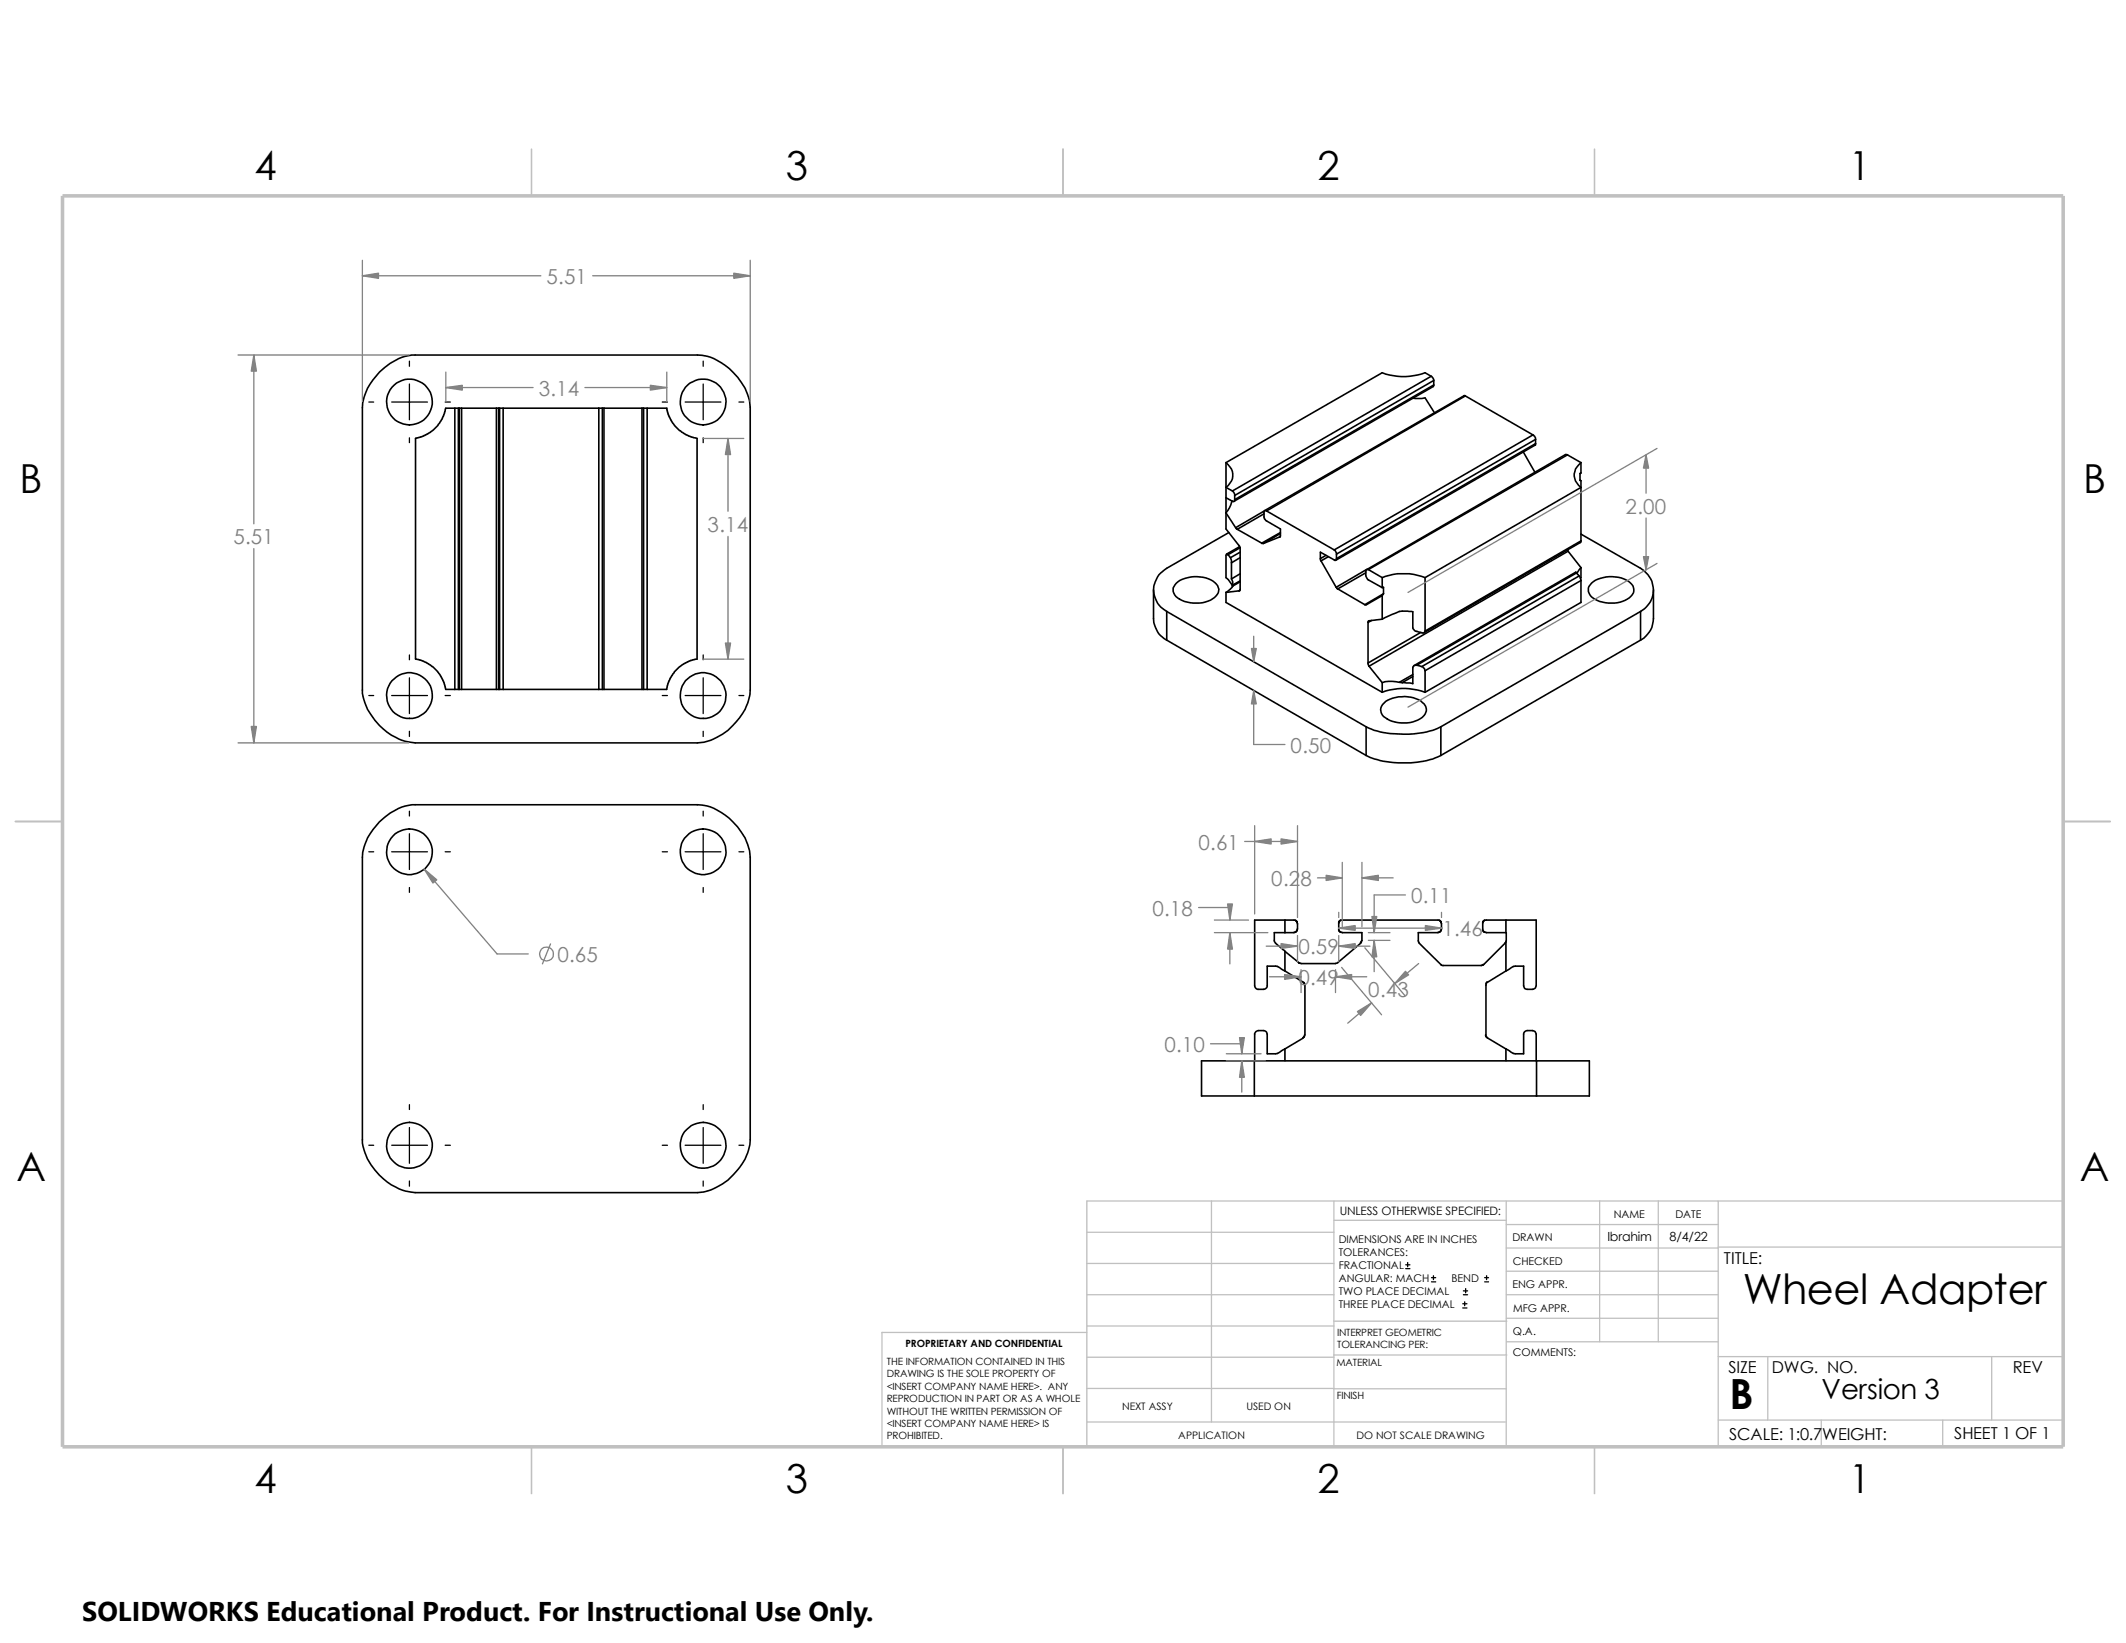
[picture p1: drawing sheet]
<svg xmlns="http://www.w3.org/2000/svg" width="279mm" height="216mm" viewBox="0 0 279 216" stroke-linecap="round" stroke-linejoin="round" font-family="sans-serif">
<g fill="none" stroke="#c0c0c0" stroke-width=".17">
<path d="M159.2 157.8v29.1M175.3 157.8v32.3M198 157.8v32.3M210.2 157.8v18.5M217.9 157.8v18.5M225.8 157.8v32.3M271.1 157.8h-128.3v32.3M142.8 175.1h-26.9v15M142.8 161.9h32.5M142.8 170.1h32.5M142.8 166h32.5M142.8 174.2h32.5"/>
<path d="M142.8 178.4h32.5M175.3 173.6h22.7M175.3 160.4h22.7M175.3 178.1h22.7M198 167h27.8M198 164h27.8M198 173.2h27.8M198 170.1h27.8M198 160.9h27.8M198 176.3h27.8M225.8 178.3h45.3M225.8 163.9h45.3"/>
<path d="M232.3 178.3v8.3M261.7 178.3v8.3M142.8 186.9h55.2M142.8 182.5h32.5M175.3 182.5h22.7M225.8 186.6h45.3M239.4 186.6v3.5M255.3 186.6v3.5"/>
</g>
<path d="M69.8 19.6v6.1M139.7 19.6v6.1M209.5 19.6v6.1M2 107.9h6.2M271.1 107.9h6.2M69.8 190.1v6.2M139.7 190.1v6.2M209.5 190.1v6.2" fill="none" stroke="#c0c0c0" stroke-width=".21"/>
<path d="M8.2 25.7h262.9v164.4h-262.9z" fill="none" stroke="#c0c0c0" stroke-width=".47"/>
<g fill="none" stroke="#000" stroke-width=".21">
<path d="M49.9 48.9a6.7 6.7 0 0 1 4.7-2.2h37.1a7.5 7.5 0 0 1 5.8 3.6l.4 .7 .4 .9 .2 .8 .1 .9v37.1a7.1 7.1 0 0 1-2.3 4.6 7.1 7.1 0 0 1-4.6 2.3h-37.1a8 8 0 0 1-6.8-5.6l-.2-.9v-37.5a7.3 7.3 0 0 1 2.3-4.7zM59.8 53.6h-1.2l-.5 1.4-.6 1-.6 .6-.7 .4-.8 .4-.8 .2v29M59.8 53.6v37M59.8 53.6h.4M60.2 53.6h.2M60.2 53.6v37M60.4 53.6h.3M60.4 53.6v37M60.7 53.6h4.5M60.7 53.6v37M65.2 53.6v37M65.2 53.6h.3"/>
<path d="M65.5 53.6h.2M65.5 53.6v37M65.7 53.6h.4M65.7 53.6v37M66.1 53.6v37M66.1 53.6h12.6M78.7 53.6h.5M78.7 53.6v37M79.2 53.6h.2M79.2 53.6v37M79.4 53.6h5M79.4 53.6v37"/>
<path d="M84.4 53.6h.2M84.4 53.6v37M84.6 53.6h.4M84.6 53.6v37M85 53.6h2.6l.3 1.1 .7 1.2 .7 .7 .9 .6 1.4 .4v29l-1 .3-1.3 .7-.7 .7-.5 .9-.5 1.4M85 53.6v37M185.7 52.3l1.2 .1 .4-.1 1.2 1.9M188.1 49.4l-.8-.4a8 8 0 0 1-5.6 0l-20.6 11.8M188.1 49.4l-26.1 15.1M188.1 49.4l.2 .3 .1 .3M188.4 50.6l-.1 .2-26.1 15.1M188.4 50l-26.1 15.1"/>
<path d="M188.4 50v.6M188.4 50.6l-26.1 15.1M192.6 52h-.2l-26.2 15.1M192.6 52l-26.1 15.1M192.6 52l8.9 5.1M200.2 59.4l1.5 2.7M201.5 57.1l-26.2 15.2M201.5 57.2l.2 .1 .1 .4M201.8 58.3v.2l-26.2 15.1M201.8 57.7l-26.2 15.1M201.8 58.3l-26.2 15.1M201.8 57.7v.6"/>
<path d="M206 59.8l-.3-.1-26.1 15.1M206 59.8l-26.2 15M206 59.8l1.8 1M151.6 77.5v3.8a3.2 3.2 0 0 0 1.7 2.8M154.6 76.6a4.2 4.2 0 0 1 5.3 .2 1.21 1.21 0 0 1-.6 1.9 4.4 4.4 0 0 1-4.7-.3 1.18 1.18 0 0 1 0-1.8zM161.1 60.8v8.7l1.9 2.5v5.5l-.2 .1M161.1 65.4l.9 .5a.2 .2 0 0 0 .2 0 .2 .2 0 0 0 .1-.2M161.1 77.9v1.3l20.6 11.8M161.1 60.8a1.93 1.93 0 0 1 0 3.3l.9 .4M161.4 72.9l-.2-.1-.1 .1v3l.7 .9 .2 .3M161.4 72.9l.3 .4M161.5 70l-8.2 4.7a3.2 3.2 0 0 0 0 5.6"/>
<path d="M161.7 73.3l.1 .7M161.8 74v2.1M161.8 76.1l.2 .4v.4M161.9 65.8v.1a3.4 3.4 0 0 1-.8 1.5l1.3 1.9M162 64.5l.1 .2 .2 .4M162 77l-.4 .5-.5 .4M162 76.9v.1M162.3 65.1v.6M162.4 69.3l.2 .3M162.6 69.6l3.2 1.8M162.8 77.6l-1.7 .3M162.9 71.8l-1.7 1"/>
<path d="M162.9 77.6h-.1M163 76.5l-1 .5M163 72.6l-1.3 .7M163 73.3l-1.2 .7M163 76.3l-1 .6M163 72l-1.6 .9M163 75.4l-1.2 .7M165.8 71.4h.2M166.1 67.5l-3.5 2.1M166.2 67.1l-3.8 2.2M166.5 67.1l8.8 5.2M166.5 67.1a.19 .19 0 0 0-.3 0 .19 .19 0 0 0-.1 .2v.7l.2 .4 2 1.1v1l-.2 .1"/>
<path d="M168.1 70.6h.1M168.1 70.6l-2.1 .8M168.3 70.1l-2.3 1.3M168.3 70l-2.5 1.4M173.5 73.4l.1 .3M173.6 73.7l2 3.5M174.2 73l-.7 .4M174.6 73.2l-1 .5M175.3 72.3h.2l.1 .5M175.6 77.2l.2 .2M175.6 73.4a.17 .17 0 0 1 0 .2 .17 .17 0 0 1-.3 0l-1.8-1v.8M175.6 72.8v.6"/>
<path d="M175.8 77.4l3.6 2.1M179.5 75.3l-3.7 2.1M179.6 74.8l-4 2.4M179.8 74.8l1.9 1.1M179.8 74.8a.23 .23 0 0 0-.3 .3v.6l.2 .5 2 1M181.7 78.2l-2.1 1.3h-.2M181.7 75.9v1.3M181.7 78.2v3.2M181.7 75.9a8 8 0 0 1 5.6 0M181.7 77.2h.1v.8M181.8 78l-.1 .2M181.8 78l-2.4 1.5"/>
<path d="M187.3 75.9v7M206 72.3l.1 .1M206.1 72.4l-26.2 15.1M206.1 72.4l1.7 2.2M207.2 75.3l.3 .4M207.2 75.3l-.1-.1-21.3 12.3M207.2 75.3l-21 12.1M207.5 75.7l.2 .2 .1 .4M207.5 75.7l-20.6 11.9M207.8 70.2l7.8 4.5a3.2 3.2 0 0 1 0 5.6M207.8 71.1l-.1 .2-20.5 11.8M207.8 74.6l-.6 .7"/>
<path d="M207.8 60.8v1.3l-.2 .1v.9l.2 .1v7.9M207.8 74.6v1.3l-.1 .1M207.8 76.3v2.9l-20.5 11.8M207.8 71.1l-20.5 11.8M207.8 76.3l-20.5 11.8M207.8 60.8a1.93 1.93 0 0 0 0 3.3l-20.5 11.8M209.2 76.6a4.2 4.2 0 0 1 5.2 .2 1.21 1.21 0 0 1-.5 1.9 4.4 4.4 0 0 1-4.8-.3 1.18 1.18 0 0 1 .1-1.8zM217.3 77.5v3.8a3.2 3.2 0 0 1-1.7 2.8M54.6 86.6l1.4 .4 .9 .6 .6 .7 .8 1.2 .3 1.1h1.2M59.8 90.6h.4M60.2 90.6h.2M60.4 90.6h.3"/>
<path d="M60.7 90.6h4.5M65.2 90.6h.3M65.5 90.6h.2M65.7 90.6h.4M66.1 90.6h12.6M78.7 90.6h.5M79.2 90.6h.2M79.4 90.6h5M84.4 90.6h.2M84.6 90.6h.4M85 90.6h2.6M153.3 80.3l26.2 15.2"/>
<path d="M153.3 80.3v3.8M153.3 84.1l26.2 15.2M179.5 95.5a10.4 10.4 0 0 0 4.9 1 10.5 10.5 0 0 0 5-1M179.5 95.5v3.8M179.5 99.3a12.8 12.8 0 0 0 9.5 .1l.4-.1M179.8 87.1l.1 .4M179.8 81.8v5.3M179.9 87.5l1.8 2.2M180.3 81.5l-.5 .3M181.7 81.4l1.3-.7a4.2 4.2 0 0 1 2.7-.3v2.1a1.23 1.23 0 0 0 1 .6l.4 .1 .2-.3M181.7 81.4l-1.8 .2-.1 .2M181.7 89.7v1.3"/>
<path d="M181.7 91a8 8 0 0 1 5.6 0M182.1 92.2a4.4 4.4 0 0 1 4.8 .1 1.2 1.2 0 0 1 .5 1.2 1.2 1.2 0 0 1-.8 .9 4.5 4.5 0 0 1-4.8-.3 1.23 1.23 0 0 1 .3-1.9zM183.9 89.7l-.5-.1a3.7 3.7 0 0 0-1.7 .1M183.9 89.7h.4M185.7 88.6l-1.8 1.1M185.7 88.9l-1.4 .8M186.2 87.4a.39 .39 0 0 0-.5 .3v2.1l-1.4-.1M186.2 87.4l.7 .2M186.7 83.1l-6.9 4M186.9 87.6l.3 .2 .1 .3M187.3 88.1v2.9M189.4 95.5v3.8"/>
<path d="M215.6 80.3l-26.2 15.2M215.6 80.3v3.8M215.6 84.1l-26.2 15.2M49.9 108a6.7 6.7 0 0 1 4.7-2.3h37.1a7.5 7.5 0 0 1 5.8 3.7l.4 .7 .4 .9 .2 .8 .1 .8v37.2a7.1 7.1 0 0 1-2.3 4.6 7.1 7.1 0 0 1-4.6 2.3h-37.1a8 8 0 0 1-6.8-5.6l-.2-.9v-37.6a7.3 7.3 0 0 1 2.3-4.6zM164.8 139.4h-6.9v4.6h6.9M164.8 139.4v4.6M164.8 139.4h37.1M168.9 137.8a2.63 2.63 0 0 1-1.6 .7h-.8v-2.6a.79 .79 0 0 0-1-.5l-.4 .2-.2 .2v3.6M168.9 120.9h1.3a.38 .38 0 0 1 .3 .5v.7l-.2 .4-.2 .1h-1.2M168.9 127.6l2.4 1.5 .1 .1v.3M168.9 120.9v1.7M168.9 125v2.6"/>
<path d="M168.9 137.8v1.6M168.9 125l1.8 1.5M168.9 120.9h-4v8.6a.79 .79 0 0 0 1 .5h.2a.51 .51 0 0 0 .4-.5v-2.5h.5a2.06 2.06 0 0 1 1.6 .5l.3 .1M168.9 122.6h-1.4v1a4 4 0 0 0 1.3 1.3l.1 .1M171.3 136.4l-2.4 1.4M171.5 129.5v6.5l-.1 .2-.2 .2M178.8 124l-3.1 2.6h-4.7l-.4-.1M195.2 136l.2 .4 2.5 1.4M195.5 129l-.2 .2v6.8M197.9 120.9h4v8.6a.79 .79 0 0 1-1 .5h-.2a.43 .43 0 0 1-.5-.5v-2.5h-.4a2.01 2.01 0 0 0-1.6 .5l-.3 .1M197.9 122.6v1.2M197.9 123.8l-3 3-5.4 .1-3-2.9-.1-.3v-1.1l2.7-.1 .3-.2v-.9a.44 .44 0 0 0-.4-.5h-12.6a.44 .44 0 0 0-.5 .5l.1 .9a.38 .38 0 0 0 .4 .3h2.6v1l-.2 .3"/>
<path d="M197.9 120.9h-2.6a.44 .44 0 0 0-.4 .5v.9a.38 .38 0 0 0 .4 .3h2.6M197.9 137.8a2.63 2.63 0 0 0 1.6 .7h.7v-2.6a.76 .76 0 0 1 1-.5l.3 .1a.44 .44 0 0 1 .4 .4v3.5M197.9 120.9v1.7M197.9 123.8v3.8M197.9 137.8v1.6M197.9 127.6l-2.4 1.5M201.9 139.4v4.6M201.9 139.4h7v4.6h-7M164.8 144h37.1"/>
<circle cx="53.8" cy="52.8" r="3"/>
<circle cx="92.4" cy="52.8" r="3"/>
<circle cx="53.8" cy="91.4" r="3"/>
<circle cx="92.4" cy="91.4" r="3"/>
<circle cx="53.8" cy="111.9" r="3"/>
<circle cx="92.4" cy="111.9" r="3"/>
<circle cx="53.8" cy="150.5" r="3"/>
<circle cx="92.4" cy="150.5" r="3"/>
</g>
<g fill="none" stroke="#000" stroke-width=".17">
<path d="M48.5 52.8h.6M51.5 52.8h4.7M53.8 47.5v.6M53.8 50.5v4.7M53.8 57.5v.7M58.5 52.8h.7M87 52.8h.7M90 52.8h4.7M92.4 47.5v.6M92.4 50.5v4.7M92.4 57.5v.7M97.1 52.8h.6"/>
<path d="M48.5 91.4h.6M51.5 91.4h4.7M53.8 86.1v.6M53.8 89.1v4.7M53.8 96.1v.7M58.5 91.4h.7M87 91.4h.7M90 91.4h4.7M92.4 86.1v.6M92.4 89.1v4.7M92.4 96.1v.7M97.1 91.4h.6"/>
<path d="M48.5 111.9h.6M51.5 111.9h4.7M53.8 106.6v.6M53.8 109.6v4.7M53.8 116.6v.7M58.5 111.9h.7M87 111.9h.7M90 111.9h4.7M92.4 106.6v.6M92.4 109.6v4.7M92.4 116.6v.7M97.1 111.9h.6"/>
<path d="M48.5 150.5h.6M51.5 150.5h4.7M53.8 145.2v.6M53.8 148.2v4.7M53.8 155.2v.7M58.5 150.5h.7M87 150.5h.7M90 150.5h4.7M92.4 145.2v.6M92.4 148.2v4.7M92.4 155.2v.7M97.1 150.5h.6"/>
<path d="M184.7 166.7h.6M184.7 166.2h.6M185 165.9v.6M188.1 168.4h.6M188.1 167.9h.6M188.4 167.6v.5M192.2 171.9h.6M192.2 171.3h.6M192.3 170.1h.6M192.3 169.6h.6M192.5 171.1v.5M192.6 169.3v.6"/>
<path d="M195.1 168.4h.5M195.1 167.9h.5M195.4 167.6v.5"/>
</g>
<g fill="none" stroke="#808080" stroke-width=".17">
<path d="M47.6 34.2v18.5M47.6 36.2h23.5M77.9 36.2h20.7M98.6 34.2v18.5M31.3 46.7h22.4M33.4 46.7v22.1M58.6 50.9h11.5M58.6 48.9v3.9M76.9 50.9h10.7M87.6 48.9v3.9M92.4 57.6h5.3M95.7 57.6v9.6"/>
<path d="M216.3 59.8v5M217.8 58.9l-32.8 19M33.4 72.1v25.5M95.7 70.5v16.1M216.3 68.1v6.8M217.8 74l-32.8 18.9M31.3 97.6h22.4M92.4 86.6h5.3M164.8 83.6v3.4M164.8 90.8v7h4.1M55.8 114.2l9.5 11.1h4.1M157.5 119.3h4.1v1.6"/>
<path d="M163.6 110.6h6.9M164.9 108.5v11.6M170.5 108.5v12.1M173.1 115.4h3.3M175.9 119.9v.7M176.4 113.3v8.5M179 115.4h4.1M179 113.3v8.5M184.7 117.6h-4.1v5M189.4 119.9v.7M72.3 124l-1 2.7M159.1 137.2h4.1v1.3"/>
<path d="M159.6 122.6h7M159.6 120.9h4.5M161.2 138.5h4.5M161.2 139.4h5.1M161.6 122.6v4.1M163.2 139.4v4.1M166.4 124.3h4.1M166.8 128.4h4.2M170.5 122.9v3.5M171 127.4v3M175.5 127.4v3M175.5 128.4h4.1"/>
<path d="M175.9 122h13.5M175.9 122.9v3.5M175.9 124.3h4.1M176.3 127.1l5.3 6.2M179.4 124.5l5.2 6.3M179.8 122.6h2.9M179.8 123.6h2.9M180.3 131.8l-3.2 2.7M180.6 123.6v4.1M186.4 126.6l-3.1 2.6M189.4 122h.1"/>
<circle cx="71.8" cy="125.4" r=".92"/>
</g>
<g fill="#808080" stroke="#808080" stroke-width=".17">
<path d="M164.9 110.6l2.1-.4v.7z"/>
<path d="M168.4 110.2l2.1 .4-2.1 .3z"/>
<path d="M175.9 122l2.2-.4v.7z"/>
<path d="M187.3 121.6l2.1 .4-2.1 .3z"/>
<path d="M168.8 128.1l2.2 .3-2.2 .3z"/>
<path d="M175.5 128.4l2.1-.3v.6z"/>
<path d="M178.4 132.9l1.9-1.1-1.5 1.6z"/>
<path d="M184.7 127.6l.4 .5-1.8 1.1z"/>
<path d="M180.6 123.6l.3 2.1h-.6z"/>
<path d="M180.3 120.4h.6l-.3 2.2z"/>
<path d="M179 115.4l2.1-.4v.7z"/>
<path d="M174.3 115l2.1 .4-2.1 .3z"/>
<path d="M161.3 118.8h.7l-.4 2.1z"/>
<path d="M161.6 122.6l.4 2.1h-.7z"/>
<path d="M168.4 124l2.1 .3-2.1 .3z"/>
<path d="M175.9 124.3l2.2-.3v.6z"/>
<path d="M162.9 136.4h.6l-.3 2.1z"/>
<path d="M163.2 139.4l.3 2.2h-.6z"/>
<path d="M33 95.5h.7l-.3 2.1z"/>
<path d="M33.4 46.7l.3 2.1h-.7z"/>
<path d="M58.6 50.9l2.1-.3v.7z"/>
<path d="M85.5 50.6l2.1 .3-2.1 .4z"/>
<path d="M47.6 36.2l2.1-.3v.7z"/>
<path d="M96.4 35.9l2.2 .3-2.2 .4z"/>
<path d="M95.3 84.5h.7l-.3 2.1z"/>
<path d="M95.7 57.6l.3 2.1h-.7z"/>
<path d="M55.8 114.2l1.6 1.4-.5 .4z"/>
<path d="M216.3 59.8l.4 1.7h-.7z"/>
<path d="M216 73.2h.7l-.4 1.7z"/>
<path d="M164.5 85.2h.6l-.3 1.8z"/>
<path d="M164.8 90.8l.3 1.7h-.6z"/>
</g>
<path d="M10.8 209.2h104.1v6.7h-104.1z" fill="#fff"/>
<g font-size="5.5">
<text x="229" y="171.4">Wheel Adapter</text>
<text x="227.3" y="185.2">B</text>
</g>
<g font-size="5.3">
<text x="33.4" y="23.7">4</text>
<text x="103.3" y="23.7">3</text>
<text x="173.1" y="23.7">2</text>
<text x="243" y="23.7">1</text>
<text x="2.6" y="64.7">B</text>
<text x="273.8" y="64.7">B</text>
<text x="2.2" y="155.2">A</text>
<text x="273.3" y="155.2">A</text>
<text x="33.4" y="196.2">4</text>
<text x="103.3" y="196.2">3</text>
<text x="173.1" y="196.2">2</text>
<text x="243" y="196.2">1</text>
</g>
<g font-size="3.6">
<text x="239.4" y="183.9">Version 3</text>
<text x="10.8" y="213">SOLIDWORKS Educational Product. For Instructional Use Only.</text>
</g>
<g font-size="2.7" fill="#808080">
<text x="71.8" y="37.3">5.51</text>
<text x="70.8" y="52">3.14</text>
<text x="30.7" y="71.5">5.51</text>
<text x="93" y="69.9">3.14</text>
<text x="213.6" y="67.5">2.00</text>
<text x="169.6" y="98.9">0.50</text>
<text x="157.5" y="111.6">0.61</text>
<text x="167.1" y="116.5">0.28</text>
<text x="185.5" y="118.7">0.11</text>
<text x="151.5" y="120.3">0.18</text>
<text x="170.6" y="125.4">0.59</text>
<text x="189.6" y="123">1.46</text>
<text x="73.3" y="126.4">0.65</text>
<text x="170.6" y="129.5">0.49</text>
<text x="179.8" y="131">0.43</text>
<text x="153" y="138.2">0.10</text>
</g>
<g font-size="2.2">
<text x="226.6" y="166.1">TITLE:</text>
<text x="227.2" y="180.4">SIZE</text>
<text x="232.8" y="180.4">DWG. NO.</text>
<text x="264.5" y="180.5">REV</text>
<text x="227.2" y="189.2">SCALE: 1:0.7</text>
<text x="239.5" y="189.2">WEIGHT:</text>
<text x="256.8" y="189.1">SHEET 1 OF 1</text>
</g>
<g font-size="1.7">
<text x="211.2" y="163">Ibrahim</text>
<text x="219.4" y="163.1">8/4/22</text>
</g>
<text font-size="1.5" x="176.1" y="159.7">UNLESS OTHERWISE SPECIFIED:</text>
<g font-size="1.4">
<text x="212.1" y="160">NAME</text>
<text x="220.2" y="160.1">DATE</text>
<text x="175.9" y="163.4">DIMENSIONS ARE IN INCHES</text>
<text x="175.9" y="165.1">TOLERANCES:</text>
<text x="175.9" y="166.8">FRACTIONAL</text>
<text x="198.8" y="163.1">DRAWN</text>
<text x="198.8" y="166.3">CHECKED</text>
<text x="175.9" y="171.9">THREE PLACE DECIMAL</text>
<text x="175.9" y="170.2">TWO PLACE DECIMAL</text>
<text x="175.9" y="168.5">ANGULAR: MACH</text>
<text x="190.7" y="168.5">BEND</text>
<text x="198.8" y="169.3">ENG APPR.</text>
<text x="198.8" y="172.4">MFG APPR.</text>
<text x="198.8" y="178.1">COMMENTS:</text>
<text x="198.8" y="175.4">Q.A.</text>
<text x="147.5" y="185.3">NEXT ASSY</text>
<text x="163.8" y="185.3">USED ON</text>
<text x="154.9" y="189.1">APPLICATION</text>
<text x="178.3" y="189.1">DO NOT SCALE DRAWING</text>
</g>
<g font-size="1.3">
<text x="116.5" y="179.3">THE INFORMATION CONTAINED IN THIS</text>
<text x="119" y="177">PROPRIETARY AND CONFIDENTIAL</text>
<text x="175.6" y="179.5">MATERIAL</text>
<text x="175.7" y="177.1">TOLERANCING PER:</text>
<text x="175.7" y="175.5">INTERPRET GEOMETRIC</text>
<text x="116.5" y="181">DRAWING IS THE SOLE PROPERTY OF</text>
<text x="116.5" y="182.6">&lt;INSERT COMPANY NAME HERE&gt;. ANY</text>
<text x="116.5" y="184.2">REPRODUCTION IN PART OR AS A WHOLE</text>
<text x="116.5" y="185.9">WITHOUT THE WRITTEN PERMISSION OF</text>
<text x="175.7" y="183.9">FINISH</text>
<text x="116.5" y="189.1">PROHIBITED.</text>
<text x="116.5" y="187.5">&lt;INSERT COMPANY NAME HERE&gt; IS</text>
</g>
</svg>
